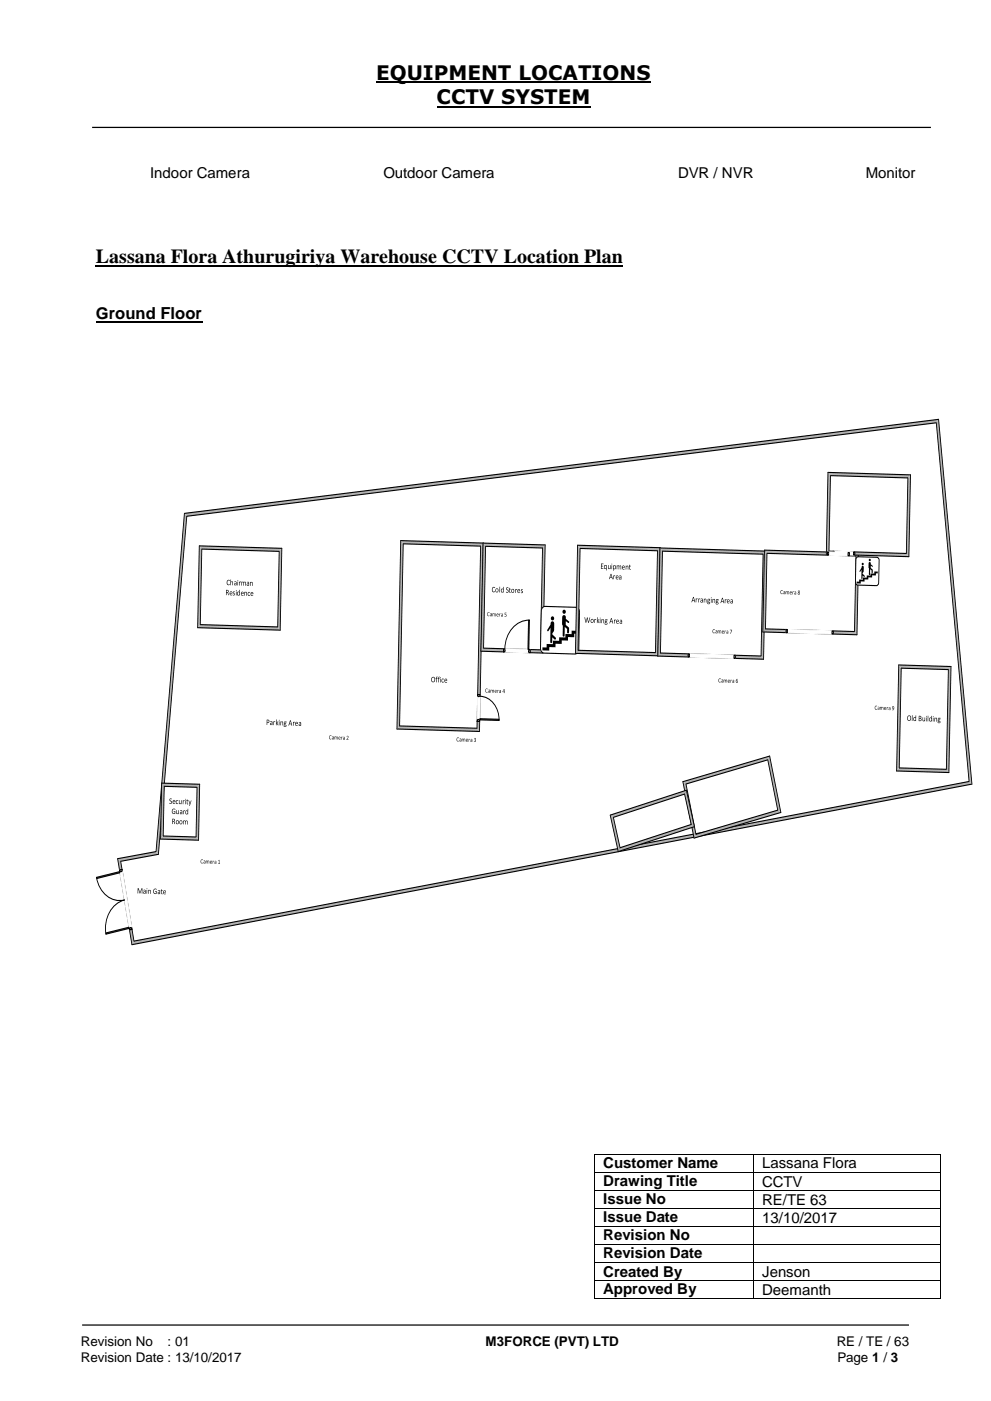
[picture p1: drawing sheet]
<svg xmlns="http://www.w3.org/2000/svg" width="210mm" height="297mm" viewBox="0 0 210 297" stroke-linecap="round" stroke-linejoin="round" font-family="sans-serif">
<path d="M79.7 17.4h58.2M92.6 22.6h32.6M20.3 56.4h111.8" fill="none" stroke="#000" stroke-width=".42"/>
<path d="M19.5 27h177.8M17.4 280.8h175.3" fill="none" stroke="#000" stroke-width=".26"/>
<path d="M20.3 68.1h22.5" fill="none" stroke="#000" stroke-width=".38"/>
<path d="M28.4 199.5l177-33.9 .6 .6-178 34z" fill-rule="evenodd" fill="#b3b3b3"/>
<path d="M205.4 165.6l-177 33.9M206 166.2l-178 34" fill="none" stroke="#000" stroke-width=".21"/>
<path d="M24.9 182l8.2-1.5 .5 .6-8 1.4z" fill-rule="evenodd" fill="#b3b3b3"/>
<path d="M33.1 180.5l-8.2 1.5M33.6 181.1l-8 1.4" fill="none" stroke="#000" stroke-width=".21"/>
<path d="M39.1 108.8l.5 .6-6 71.7-.5-.6z" fill-rule="evenodd" fill="#b3b3b3"/>
<path d="M39.1 108.8l-6 71.7M39.6 109.4l-6 71.7" fill="none" stroke="#000" stroke-width=".21"/>
<path d="M42.2 115.7l17.5 .5-.5 .7-16.4-.5z" fill-rule="evenodd" fill="#b3b3b3"/>
<path d="M42.2 115.7l17.5 .5M42.8 116.4l16.4 .5" fill="none" stroke="#000" stroke-width=".21"/>
<path d="M59.7 116.2l-.3 17.4-.5-.7 .3-16z" fill-rule="evenodd" fill="#b3b3b3"/>
<path d="M59.2 116.9l-.3 16M59.7 116.2l-.3 17.4" fill="none" stroke="#000" stroke-width=".21"/>
<path d="M42.5 132.4l16.4 .5 .5 .7-17.5-.6z" fill-rule="evenodd" fill="#b3b3b3"/>
<path d="M41.9 133l17.5 .6M42.5 132.4l16.4 .5" fill="none" stroke="#000" stroke-width=".21"/>
<path d="M42.2 115.7l.6 .7-.3 16-.6 .6z" fill-rule="evenodd" fill="#b3b3b3"/>
<path d="M42.2 115.7l-.3 17.3M42.8 116.4l-.3 16" fill="none" stroke="#000" stroke-width=".21"/>
<g fill="#000">
<path d="M47.9 125h.3a.3 .3 0 0 1 .3 .3 .3 .3 0 0 1-.2 .3l.2 .5-.4-.5-.2 .5zM48 125.1v.4h.2a.2 .2 0 0 0 .1-.2 .2 .2 0 0 0-.3-.2zM48.8 125.4a.29 .29 0 0 1 .4 0 .29 .29 0 0 1 0 .4h-.4a.26 .26 0 0 0 .1 .2 .26 .26 0 0 0 .3 0v.1a.42 .42 0 0 1-.6-.1 .42 .42 0 0 1 .2-.6zM48.9 125.5l-.1 .2h.3v-.2zM49.4 125.4h.4l-.3 .1v.2a.26 .26 0 0 1 .4 .2 .26 .26 0 0 1-.2 .3 .26 .26 0 0 1-.3-.2h.3l-.3-.3zM50 125.4h.1v.8zM50 125.1a.1 .1 0 0 1 .2 0 .1 .1 0 0 1-.2 0zM50.7 125h.1v1.2l-.1-.1a.39 .39 0 0 1-.5-.2 .39 .39 0 0 1 .3-.5l.2 .1zM50.5 125.5a.27 .27 0 0 0-.2 .4 .27 .27 0 0 0 .4 .1v-.4zM51.2 125.5a.29 .29 0 0 1 .4 0 .29 .29 0 0 1 0 .4h-.4a.26 .26 0 0 0 .1 .2 .26 .26 0 0 0 .3 0v.1a.42 .42 0 0 1-.6-.2 .42 .42 0 0 1 .2-.5zM51.3 125.5l-.1 .2 .3 .1-.1-.3zM51.8 125.4l.5 .1v.8l-.2-.8-.2 .2v.5h-.1zM52.6 125.5h.3v.1a.29 .29 0 0 0-.3 .2 .29 .29 0 0 0 .2 .4l.2-.1v.1a.35 .35 0 0 1-.5 0 .35 .35 0 0 1 0-.5zM53.2 125.5a.29 .29 0 0 1 .4 .1 .29 .29 0 0 1 .1 .3h-.5a.26 .26 0 0 0 .2 .3 .26 .26 0 0 0 .3 0v.1a.42 .42 0 0 1-.6-.2 .42 .42 0 0 1 .1-.6zM53.3 125.6l-.1 .2h.4l-.1-.2z"/>
<path d="M48.2 123l.4-.1 .1 .2a.37 .37 0 0 0-.5 .4 .37 .37 0 0 0 .5 .3v.1a.44 .44 0 0 1-.6 0 .44 .44 0 0 1 0-.6zM48.9 122.8l.1 .5 .2-.1 .2 .1v.7l-.3-.7-.1 .2-.1 .5h-.1zM49.7 123.3a.28 .28 0 0 1 .3-.1 .28 .28 0 0 1 .1 .3v.6l-.1-.1a.27 .27 0 0 1-.3 0 .27 .27 0 0 1 0-.4 .27 .27 0 0 1 .3 0 .21 .21 0 0 0-.1-.3 .21 .21 0 0 0-.2 .1zM49.8 123.7v.3l.2-.1v-.2zM50.4 123.3h.1l-.1 .8zM50.3 123a.1 .1 0 0 1 .2 0 .1 .1 0 0 1-.2 0zM50.7 123.3l.1 .1 .3-.1-.3 .3v.5zM51.2 123.3l.1 .1 .3-.1 .1 .1a.24 .24 0 0 1 .3-.1 .24 .24 0 0 1 .1 .3v.5l-.2-.7-.2 .1-.1 .6v-.6l-.2-.1-.2 .7zM52.3 123.4a.28 .28 0 0 1 .4-.1 .28 .28 0 0 1 .1 .3v.5l-.1-.1a.27 .27 0 0 1-.4 0 .27 .27 0 0 1 0-.3 .27 .27 0 0 1 .4 0 .21 .21 0 0 0-.1-.3 .21 .21 0 0 0-.3 .1zM52.4 123.8l.1 .2 .2-.1v-.1zM53 123.3l.5 .1v.8l-.2-.8-.2 .2v.5h-.1z"/>
</g>
<path d="M84.9 114.6l17.5 .5-.5 .6-16.4-.4z" fill-rule="evenodd" fill="#b3b3b3"/>
<path d="M84.9 114.6l17.5 .5M85.5 115.3l16.4 .4" fill="none" stroke="#000" stroke-width=".21"/>
<path d="M102.4 115.1l-.8 39.9-.5-.7 .8-38.6z" fill-rule="evenodd" fill="#b3b3b3"/>
<path d="M101.9 115.7l-.8 38.6M102.4 115.1l-.8 39.9" fill="none" stroke="#000" stroke-width=".21"/>
<path d="M84.7 153.9l16.4 .4 .5 .7-17.5-.5z" fill-rule="evenodd" fill="#b3b3b3"/>
<path d="M84.1 154.5l17.5 .5M84.7 153.9l16.4 .4" fill="none" stroke="#000" stroke-width=".21"/>
<path d="M84.9 114.6l.6 .7-.8 38.6-.6 .6z" fill-rule="evenodd" fill="#b3b3b3"/>
<path d="M84.9 114.6l-.8 39.9M85.5 115.3l-.8 38.6" fill="none" stroke="#000" stroke-width=".21"/>
<g fill="#000">
<path d="M56.6 152.5h.2a.36 .36 0 0 1 .3 .4 .36 .36 0 0 1-.4 .3l-.2 .4zM56.7 152.6v.5a.24 .24 0 0 0 .3-.2 .24 .24 0 0 0-.3-.3zM57.3 152.9a.28 .28 0 0 1 .3 0 .28 .28 0 0 1 .2 .2l-.1 .6-.1-.1a.27 .27 0 0 1-.3 0 .27 .27 0 0 1 0-.4 .27 .27 0 0 1 .3 0 .21 .21 0 0 0-.1-.2 .21 .21 0 0 0-.2 0zM57.4 153.3v.3l.2-.1v-.2zM58 152.9l.1 .1 .2-.1-.2 .2-.1 .6zM58.5 152.5h.1v.7l.4-.3-.3 .3 .3 .5-.4-.5v.5h-.1zM59.1 152.9h.1v.8zM59.1 152.7a.1 .1 0 0 1 .2 0 .1 .1 0 0 1-.2 0zM59.5 152.9l.5 .1v.7l-.2-.7-.2 .2v.5h-.2zM60.2 153l.5-.1-.1 .2a.28 .28 0 0 1 0 .3 .28 .28 0 0 1-.3 .1l.2 .1a.25 .25 0 0 1 .1 .3 .25 .25 0 0 1-.3 .1 .25 .25 0 0 1-.1-.3zM60.2 153.2a.2 .2 0 0 0 .4 0 .2 .2 0 0 0-.4 0zM60.3 153.7a.16 .16 0 0 0 .1 .3 .18 .18 0 0 0 .2-.3zM61.5 152.7h.1l.3 1.1-.2-.3h-.4l-.2 .3zM61.5 152.8l-.1 .6h.3zM62.1 153l.1 .1 .3-.1-.3 .3v.5zM62.7 153a.29 .29 0 0 1 .4 .1 .29 .29 0 0 1 0 .4l-.4-.1a.26 .26 0 0 0 .1 .3 .26 .26 0 0 0 .3 0v.1a.42 .42 0 0 1-.6-.2 .42 .42 0 0 1 .2-.6zM62.8 153.1l-.1 .2h.3l-.1-.2zM63.4 153.1a.28 .28 0 0 1 .3-.1 .28 .28 0 0 1 .1 .3v.6l-.1-.1a.27 .27 0 0 1-.4 0 .27 .27 0 0 1 0-.4 .27 .27 0 0 1 .4 0 .21 .21 0 0 0-.1-.3 .21 .21 0 0 0-.2 .1zM63.5 153.5v.2l.2-.1v-.1z"/>
<path d="M91.6 143.5a.51 .51 0 0 1 .6 .5 .51 .51 0 0 1-.6 .5l-.2-.5zM91.6 143.7a.4 .4 0 0 0-.1 .5 .4 .4 0 0 0 .5 .1v-.6zM92.5 143.4l.3 .1-.2 .1 .1 .3h-.1l-.1 .7-.2-.8zM93 143.4l.2 .1-.2 .1 .2 .3h-.2l-.1 .7-.1-.8zM93.3 143.8h.1v.8zM93.3 143.6a.08 .08 0 0 1 .1 0 .08 .08 0 0 1-.1 0zM93.7 143.9l.3-.1v.2a.29 .29 0 0 0-.3 .2 .29 .29 0 0 0 .2 .3h.2v.1a.35 .35 0 0 1-.5-.1 .35 .35 0 0 1 0-.5zM94.3 143.9a.29 .29 0 0 1 .4 0 .29 .29 0 0 1 0 .4h-.4a.26 .26 0 0 0 .2 .2 .26 .26 0 0 0 .2 0v.1a.42 .42 0 0 1-.5-.1 .42 .42 0 0 1 .1-.6zM94.4 144l-.1 .2h.4l-.1-.2z"/>
</g>
<path d="M102.4 115.1l13.2 .4-.6 .6-12.1-.3z" fill-rule="evenodd" fill="#b3b3b3"/>
<path d="M102.4 115.1l13.2 .4M102.9 115.8l12.1 .3" fill="none" stroke="#000" stroke-width=".21"/>
<path d="M115.6 115.5l-.5 22.9-.5-.7 .4-21.6z" fill-rule="evenodd" fill="#b3b3b3"/>
<path d="M115 116.1l-.4 21.6M115.6 115.5l-.5 22.9" fill="none" stroke="#000" stroke-width=".21"/>
<path d="M102.5 137.4l12.1 .3 .5 .7-13.2-.4z" fill-rule="evenodd" fill="#b3b3b3"/>
<path d="M101.9 138l13.2 .4M102.5 137.4l12.1 .3" fill="none" stroke="#000" stroke-width=".21"/>
<path d="M102.4 115.1l.5 .7-.4 21.6-.6 .6z" fill-rule="evenodd" fill="#b3b3b3"/>
<path d="M102.4 115.1l-.5 22.9M102.9 115.8l-.4 21.6" fill="none" stroke="#000" stroke-width=".21"/>
<path d="M104.4 124.5l.4-.1 .1 .2a.37 .37 0 0 0-.5 .4 .37 .37 0 0 0 .5 .3v.1a.44 .44 0 0 1-.6 0 .44 .44 0 0 1 0-.6zM105.1 124.8a.37 .37 0 0 1 .6 .4 .37 .37 0 0 1-.7 .2zM105.2 124.9a.26 .26 0 0 0-.1 .4 .26 .26 0 0 0 .4 0v-.4zM105.9 124.4h.1l-.1 1.2zM106.7 124.4h.1v1.2l-.1-.1a.39 .39 0 0 1-.6-.2 .39 .39 0 0 1 .3-.6l.3 .2zM106.4 124.9a.27 .27 0 0 0-.2 .4 .27 .27 0 0 0 .4 .1l.1-.4zM107.4 124.5h.3v.2a.21 .21 0 0 0-.3 .1 .21 .21 0 0 0 .3 .2 .32 .32 0 0 1 .1 .6 .32 .32 0 0 1-.5-.2 .24 .24 0 0 0 .4-.1 .24 .24 0 0 0-.3-.3zM108 124.6l.3 .2-.2 .1 .1 .7-.2-.1-.2-.6zM108.5 124.9a.37 .37 0 0 1 .5 .4 .37 .37 0 0 1-.6 .2zM108.6 125a.26 .26 0 0 0-.2 .4 .26 .26 0 0 0 .5 0l-.1-.4zM109.2 124.8l.1 .2 .3-.1-.3 .2v.6zM109.8 124.9a.29 .29 0 0 1 .4 0 .29 .29 0 0 1 0 .4h-.4a.26 .26 0 0 0 .1 .3 .26 .26 0 0 0 .3-.1v.1a.42 .42 0 0 1-.6-.1 .42 .42 0 0 1 .2-.6zM109.9 125l-.1 .2h.3l-.1-.2zM110.5 124.9h.3l-.2 .1v.2a.26 .26 0 0 1 .3 .2 .26 .26 0 0 1-.2 .3 .26 .26 0 0 1-.3-.2h.3l-.3-.3z" fill="#000"/>
<path d="M115 128.8l.6-.3 6.5 .2a.93 .93 0 0 1 .7 1l-.1 7.9a.9 .9 0 0 1-.8 1l-6.5-.2a.93 .93 0 0 1-.8-1l.1-7.9z" fill-rule="evenodd" fill="#fff"/>
<path d="M115 128.8l.6-.3 6.5 .2a.93 .93 0 0 1 .7 1l-.1 7.9a.9 .9 0 0 1-.8 1l-6.5-.2a.93 .93 0 0 1-.8-1l.1-7.9z" fill="none" stroke="#000" stroke-width=".21"/>
<path d="M116.9 131.8l-.2 .6-.7 1.2v.2h.2l.5-.7-.1 2.9a.21 .21 0 0 0 .2 .3 .21 .21 0 0 0 .2-.2l.1-1 .5 .5 .2-.3-.7-.8 .3-.9 .1-1.4-.2-.4zM119.3 130.4l-.1 .4-.1 1.4 .2 .4v2.1a.21 .21 0 0 0 .2 .2 .21 .21 0 0 0 .2-.2v-1.8l.5 .4v.7a.21 .21 0 0 0 .2 .2 .21 .21 0 0 0 .2-.2v-.9l-.7-.7v-.8l.6 .4 .1-.3-.7-.5-.1-.8zM119.2 129.7a.4 .4 0 0 0 .8 0 .4 .4 0 0 0-.8 0zM116.7 131.1a.4 .4 0 0 0 .8 0 .4 .4 0 0 0-.8 0zM115 137.2v.6l1.4 .1v-.8l1.3 .1 .1-.8 1.3 .1v-.8l1.3 .1v-.8l1.3 .1v-.8h.7v-.6h-1.2v.7h-1.3l-.1 .7h-1.3v.7h-1.3v.7h-1.3v.7z" fill-rule="evenodd" fill="#000"/>
<path d="M122.4 115.6l17.5 .5-.5 .6-16.4-.5z" fill-rule="evenodd" fill="#b3b3b3"/>
<path d="M122.4 115.6l17.5 .5M123 116.2l16.4 .5" fill="none" stroke="#000" stroke-width=".21"/>
<path d="M139.9 116.1l-.4 22.9-.6-.7 .5-21.6z" fill-rule="evenodd" fill="#b3b3b3"/>
<path d="M139.4 116.7l-.5 21.6M139.9 116.1l-.4 22.9" fill="none" stroke="#000" stroke-width=".21"/>
<path d="M122.5 137.8l16.4 .5 .6 .7-17.5-.5z" fill-rule="evenodd" fill="#b3b3b3"/>
<path d="M122 138.5l17.5 .5M122.5 137.8l16.4 .5" fill="none" stroke="#000" stroke-width=".21"/>
<path d="M122.4 115.6l.6 .6-.5 21.6-.5 .7z" fill-rule="evenodd" fill="#b3b3b3"/>
<path d="M122.4 115.6l-.4 22.9M123 116.2l-.5 21.6" fill="none" stroke="#000" stroke-width=".21"/>
<path d="M139.9 116.1l22.4 .7-.6 .7-21.3-.7z" fill-rule="evenodd" fill="#b3b3b3"/>
<path d="M139.9 116.1l22.4 .7M140.4 116.8l21.3 .7" fill="none" stroke="#000" stroke-width=".21"/>
<path d="M162.3 116.8l-.4 22.9-.6-.7 .4-21.5z" fill-rule="evenodd" fill="#b3b3b3"/>
<path d="M161.7 117.5l-.4 21.5M162.3 116.8l-.4 22.9" fill="none" stroke="#000" stroke-width=".21"/>
<path d="M140 138.4l21.3 .6 .6 .7-22.5-.6z" fill-rule="evenodd" fill="#b3b3b3"/>
<path d="M139.4 139.1l22.5 .6M140 138.4l21.3 .6" fill="none" stroke="#000" stroke-width=".21"/>
<path d="M139.9 116.1l.5 .7-.4 21.6-.6 .7z" fill-rule="evenodd" fill="#b3b3b3"/>
<path d="M139.9 116.1l-.5 23M140.4 116.8l-.4 21.6" fill="none" stroke="#000" stroke-width=".21"/>
<g fill="#000">
<path d="M123.9 130.8l.1 .1 .2 .9 .2-.9h.2l.1 .9 .4-.9-.3 1.1h-.1l-.2-.9-.2 .9h-.2zM125.3 131.2a.37 .37 0 0 1 .5 .4 .37 .37 0 0 1-.6 .2zM125.4 131.3a.26 .26 0 0 0-.1 .4 .26 .26 0 0 0 .4 0l-.1-.4zM126 131.2l.1 .1 .3-.1-.3 .3v.5zM126.6 130.8l.1 .1v.7l.3-.4-.2 .4 .2 .5-.3-.5-.1 .4h-.1zM127.2 131.2l.1 .1-.1 .8zM127.1 131a.1 .1 0 0 1 .2 0 .1 .1 0 0 1-.2 0zM127.5 131.2l.5 .1v.8l-.2-.7-.2 .1v.6h-.1zM128.3 131.3h.5l-.1 .1a.28 .28 0 0 1-.1 .3 .28 .28 0 0 1-.3 .1l.2 .1a.25 .25 0 0 1 .2 .4 .25 .25 0 0 1-.4 .1 .25 .25 0 0 1 0-.4zM128.3 131.5a.16 .16 0 0 0 .3 0 .16 .16 0 0 0-.3 0zM128.3 132.1a.16 .16 0 0 0 .2 .2 .16 .16 0 0 0 .1-.2zM129.5 131h.2l.3 1.1-.2-.3h-.4l-.2 .3zM129.6 131.2l-.2 .5h.3zM130.2 131.3l.1 .2 .2-.1-.2 .2-.1 .6zM130.7 131.4a.29 .29 0 0 1 .4 0 .29 .29 0 0 1 0 .4h-.4a.26 .26 0 0 0 .1 .2 .26 .26 0 0 0 .3 0v.1a.42 .42 0 0 1-.5-.1 .42 .42 0 0 1 .1-.6zM130.8 131.5l-.1 .2h.4l-.1-.2zM131.4 131.4a.28 .28 0 0 1 .3 0 .28 .28 0 0 1 .2 .2v.6l-.1-.1a.27 .27 0 0 1-.4 0 .27 .27 0 0 1 0-.4 .27 .27 0 0 1 .4 0 .21 .21 0 0 0-.2-.2 .21 .21 0 0 0-.2 0zM131.5 131.8v.3l.2-.1 .1-.2z"/>
<path d="M127.4 119.4l.5 .1-.4 .1v.3l.3 .1h-.3v.4h.4v.2l-.5-.1zM128.1 119.8h.5v1.1l-.1-.4a.31 .31 0 0 1-.5 0 .31 .31 0 0 1 0-.4zM128.2 119.9a.27 .27 0 0 0-.1 .4 .27 .27 0 0 0 .4 .1v-.4zM128.9 119.8l.2 .7 .2-.1v-.6h.1v.8l-.5-.1zM129.6 119.8h.2l-.1 .8zM129.6 119.6a.1 .1 0 0 1 .2 0 .1 .1 0 0 1-.2 0zM130 119.8l.1 .1a.31 .31 0 0 1 .4 0 .31 .31 0 0 1 .1 .4l-.2 .3-.3-.1-.1 .4zM130.1 120v.4a.25 .25 0 0 0 .4-.1 .25 .25 0 0 0-.2-.4zM130.7 119.8l.1 .2 .3-.2 .1 .2a.24 .24 0 0 1 .4-.1 .24 .24 0 0 1 .1 .3v.5l-.3-.7-.1 .1-.1 .6-.1-.7h-.1l-.3 .7zM132 119.9a.29 .29 0 0 1 .3 .1 .29 .29 0 0 1 .1 .3h-.4a.26 .26 0 0 0 .1 .3 .26 .26 0 0 0 .3-.1v.2a.42 .42 0 0 1-.6-.2 .42 .42 0 0 1 .2-.6zM132 120v.2h.3l-.1-.2zM132.6 119.9l.5 .1 .1 .7-.3-.7-.1 .1-.1 .6h-.1zM133.4 119.7l.3 .2-.2 .1 .2 .8-.3-.2-.1-.6z"/>
<path d="M129.4 121.6l.2 .1 .3 1.1-.2-.3h-.4l-.2 .2zM129.5 121.8l-.2 .5h.4zM130 122l.1 .1 .3-.1-.3 .2v.6zM130.6 122a.29 .29 0 0 1 .4 0 .29 .29 0 0 1 .1 .4h-.5a.26 .26 0 0 0 .2 .3 .26 .26 0 0 0 .3-.1v.2a.42 .42 0 0 1-.6-.2 .42 .42 0 0 1 .1-.6zM130.7 122.1l-.1 .2h.4l-.1-.2zM131.2 122a.28 .28 0 0 1 .4 0 .28 .28 0 0 1 .1 .3v.5l-.1-.1a.27 .27 0 0 1-.4 0 .27 .27 0 0 1 0-.4 .27 .27 0 0 1 .4 0 .21 .21 0 0 0-.1-.2 .21 .21 0 0 0-.3 .1zM131.4 122.5v.2l.2-.1v-.2z"/>
<path d="M146.9 126.5h.2l.2 1.2-.1-.3-.4-.1-.2 .3zM147 126.7l-.2 .5h.3zM147.5 126.8l.1 .2 .3-.1-.3 .2-.1 .6zM148 126.9l.1 .1 .3-.1-.3 .2v.6zM148.5 126.9a.28 .28 0 0 1 .3 0 .28 .28 0 0 1 .2 .3v.5l-.1-.1a.27 .27 0 0 1-.4 0 .27 .27 0 0 1 0-.4 .27 .27 0 0 1 .4 0 .21 .21 0 0 0-.1-.2 .21 .21 0 0 0-.3 0zM148.6 127.4v.2l.3-.1v-.2zM149.2 126.9l.5 .1v.7l-.2-.7-.2 .1v.6h-.1zM150.1 127l.4-.1-.1 .1a.28 .28 0 0 1 0 .4 .28 .28 0 0 1-.3 0l.2 .2a.25 .25 0 0 1 .1 .3 .25 .25 0 0 1-.3 .1 .25 .25 0 0 1-.1-.4zM150 127.2a.2 .2 0 0 0 .4 0 .2 .2 0 0 0-.4 0zM150.1 127.7a.16 .16 0 0 0 .1 .2 .16 .16 0 0 0 .2-.2zM150.7 126.9l.1 .1v.8zM150.7 126.7a.08 .08 0 0 1 .1 0 .08 .08 0 0 1-.1 0zM151 126.9l.5 .1 .1 .8-.3-.7-.1 .1-.1 .6h-.1zM151.8 127h.5l-.1 .1a.28 .28 0 0 1 0 .3 .28 .28 0 0 1-.4 .1l.3 .1a.25 .25 0 0 1 .1 .4 .25 .25 0 0 1-.4 .1 .25 .25 0 0 1 0-.4zM151.8 127.2a.16 .16 0 0 0 .3 0 .16 .16 0 0 0-.3 0zM151.9 127.7v.1a.16 .16 0 0 0 .1 .2 .16 .16 0 0 0 .2-.2zM153.1 126.7h.1l.3 1.1-.2-.3h-.4l-.2 .3zM153.1 126.9l-.1 .5h.3zM153.6 127l.1 .2 .3-.1-.3 .2v.5zM154.2 127.1a.29 .29 0 0 1 .4 0 .29 .29 0 0 1 0 .4h-.4a.26 .26 0 0 0 .1 .2 .26 .26 0 0 0 .3 0v.1a.42 .42 0 0 1-.6-.1 .42 .42 0 0 1 .2-.6zM154.3 127.2l-.1 .2h.3l-.1-.2zM154.9 127.1a.28 .28 0 0 1 .3 0 .28 .28 0 0 1 .1 .2v.6l-.1-.1a.27 .27 0 0 1-.3 0 .27 .27 0 0 1 0-.4 .27 .27 0 0 1 .3 0 .21 .21 0 0 0-.1-.2 .21 .21 0 0 0-.2 0zM155 127.5v.3l.2-.1v-.2z"/>
</g>
<path d="M162 116.6l20 .6-.6 .6-18.8-.5z" fill-rule="evenodd" fill="#b3b3b3"/>
<path d="M162 116.6l20 .6M162.6 117.3l18.8 .5" fill="none" stroke="#000" stroke-width=".21"/>
<path d="M182 117.2l-.3 17.3-.6-.7 .3-16z" fill-rule="evenodd" fill="#b3b3b3"/>
<path d="M181.4 117.8l-.3 16M182 117.2l-.3 17.3" fill="none" stroke="#000" stroke-width=".21"/>
<path d="M162.3 133.3l18.8 .5 .6 .7-20-.6z" fill-rule="evenodd" fill="#b3b3b3"/>
<path d="M161.7 133.9l20 .6M162.3 133.3l18.8 .5" fill="none" stroke="#000" stroke-width=".21"/>
<path d="M162 116.6l.6 .7-.3 16-.6 .6z" fill-rule="evenodd" fill="#b3b3b3"/>
<path d="M162 116.6l-.3 17.3M162.6 117.3l-.3 16" fill="none" stroke="#000" stroke-width=".21"/>
<path d="M181.7 118.1h4.2l.4 .3v5.1l-.3 .5h-4.2l-.4-.3v-5.1z" fill-rule="evenodd" fill="#fff"/>
<path d="M181.7 118.1h4.2l.4 .3v5.1l-.3 .5h-4.2l-.4-.3v-5.1z" fill="none" stroke="#000" stroke-width=".21"/>
<path d="M182.7 120l-.5 1.1 .1 .1 .3-.5v1.9l.1 .1 .1-.7 .4 .3 .1-.2-.5-.5 .3-.5v-.9l-.1-.2zM184.2 119.2l-.1 1 .2 1.7 .1-.1v-1.2l.3 .3 .1 .5h.2v-.6l-.4-.4v-.5l.3 .2 .1-.1-.4-.4-.1-.4zM184.1 118.7a.25 .25 0 0 0 .5 0 .25 .25 0 0 0-.5 0zM182.6 119.6a.25 .25 0 0 0 .5 0 .25 .25 0 0 0-.5 0zM181.6 123.3v.4h.8l.1-.5h.7l.1-.4h.7l.1-.4h.8v-.5l.8 .1v-.5h.4v-.4h-.8v.5l-.8-.1v.5h-.8v.4h-.8v.4h-.8v.5z" fill-rule="evenodd" fill="#000"/>
<path d="M175.5 100.1l17.5 .5-.6 .7-16.4-.5z" fill-rule="evenodd" fill="#b3b3b3"/>
<path d="M175.5 100.1l17.5 .5M176 100.8l16.4 .5" fill="none" stroke="#000" stroke-width=".21"/>
<path d="M193 100.6l-.3 17.4-.6-.7 .3-16z" fill-rule="evenodd" fill="#b3b3b3"/>
<path d="M192.4 101.3l-.3 16M193 100.6l-.3 17.4" fill="none" stroke="#000" stroke-width=".21"/>
<path d="M175.7 116.8l16.4 .5 .6 .7-17.5-.5z" fill-rule="evenodd" fill="#b3b3b3"/>
<path d="M175.2 117.5l17.5 .5M175.7 116.8l16.4 .5" fill="none" stroke="#000" stroke-width=".21"/>
<path d="M175.5 100.1l.5 .7-.3 16-.5 .7z" fill-rule="evenodd" fill="#b3b3b3"/>
<path d="M175.5 100.1l-.3 17.4M176 100.8l-.3 16" fill="none" stroke="#000" stroke-width=".21"/>
<path d="M190.5 140.9l11.1 .4-.6 .6-10-.3z" fill-rule="evenodd" fill="#b3b3b3"/>
<path d="M190.5 140.9l11.1 .4M191 141.6l10 .3" fill="none" stroke="#000" stroke-width=".21"/>
<path d="M201.6 141.3l-.5 22.4-.5-.7 .4-21.1z" fill-rule="evenodd" fill="#b3b3b3"/>
<path d="M201 141.9l-.4 21.1M201.6 141.3l-.5 22.4" fill="none" stroke="#000" stroke-width=".21"/>
<path d="M190.6 162.8l10 .2 .5 .7-11.1-.3z" fill-rule="evenodd" fill="#b3b3b3"/>
<path d="M190 163.4l11.1 .3M190.6 162.8l10 .2" fill="none" stroke="#000" stroke-width=".21"/>
<path d="M190.5 140.9l.5 .7-.4 21.2-.6 .6z" fill-rule="evenodd" fill="#b3b3b3"/>
<path d="M190.5 140.9l-.5 22.5M191 141.6l-.4 21.2" fill="none" stroke="#000" stroke-width=".21"/>
<path d="M192.5 151.7a.51 .51 0 0 1 .6 .5 .51 .51 0 0 1-.7 .5l-.1-.5zM192.5 151.8a.4 .4 0 0 0-.1 .6 .4 .4 0 0 0 .5 .1v-.6zM193.3 151.6h.1v1.2zM194.1 151.6h.1v1.2l-.1-.1a.39 .39 0 0 1-.6-.2 .39 .39 0 0 1 .3-.5l.3 .1zM193.8 152.1a.27 .27 0 0 0-.2 .4 .27 .27 0 0 0 .4 .1l.1-.4zM194.8 151.7h.2a.29 .29 0 0 1 .3 .2 .29 .29 0 0 1-.1 .3 .31 .31 0 0 1 .1 .4 .31 .31 0 0 1-.3 .2h-.3zM194.9 151.8v.4h.1a.18 .18 0 0 0 .2-.2 .18 .18 0 0 0-.2-.2zM194.9 152.3v.4h.1a.2 .2 0 0 0 .2-.2 .2 .2 0 0 0-.2-.2zM195.6 152l.2 .8 .2-.2v-.5h.1v.8l-.1-.2-.2 .2-.2-.1zM196.3 152.1h.1v.8zM196.3 151.8a.08 .08 0 0 1 .1 0 .08 .08 0 0 1-.1 0zM196.7 151.7h.1l-.1 1.2zM197.4 151.7h.1v1.2l-.1-.1a.39 .39 0 0 1-.5-.2 .39 .39 0 0 1 .3-.5l.2 .1zM197.1 152.2a.27 .27 0 0 0-.1 .4 .27 .27 0 0 0 .4 .1v-.4zM197.7 152.1h.2l-.1 .8zM197.7 151.9a.1 .1 0 0 1 .2 0 .1 .1 0 0 1-.2 0zM198.1 152.1l.5 .1v.7l-.2-.7-.2 .2v.5h-.1zM198.9 152.2l.5-.1-.1 .2a.28 .28 0 0 1-.1 .3 .28 .28 0 0 1-.3 .1l.2 .1a.25 .25 0 0 1 .1 .4 .25 .25 0 0 1-.3 0 .25 .25 0 0 1-.1-.3zM198.9 152.4a.16 .16 0 0 0 .3 0 .16 .16 0 0 0-.3 0zM198.9 152.9a.16 .16 0 0 0 .1 .3 .18 .18 0 0 0 .2-.3z" fill="#000"/>
<path d="M144.7 165.7l18.4-5.5-.4 .8-17.3 5.2z" fill-rule="evenodd" fill="#b3b3b3"/>
<path d="M162.7 161l-17.3 5.2M163.1 160.2l-18.4 5.5" fill="none" stroke="#000" stroke-width=".21"/>
<path d="M163.1 160.2l2.4 12-.6-.5-2.2-10.7z" fill-rule="evenodd" fill="#b3b3b3"/>
<path d="M162.7 161l2.2 10.7M163.1 160.2l2.4 12" fill="none" stroke="#000" stroke-width=".21"/>
<path d="M147.5 176.8l17.4-5.1 .6 .5-18.4 5.4z" fill-rule="evenodd" fill="#b3b3b3"/>
<path d="M164.9 171.7l-17.4 5.1M165.5 172.2l-18.4 5.4" fill="none" stroke="#000" stroke-width=".21"/>
<path d="M144.7 165.7l.7 .5 2.1 10.6-.4 .8z" fill-rule="evenodd" fill="#b3b3b3"/>
<path d="M144.7 165.7l2.4 11.9M145.4 166.2l2.1 10.6" fill="none" stroke="#000" stroke-width=".21"/>
<path d="M129.3 172.8l16.2-5.3-.4 .8-15.1 4.9z" fill-rule="evenodd" fill="#b3b3b3"/>
<path d="M145.1 168.3l-15.1 4.9M145.5 167.5l-16.2 5.3" fill="none" stroke="#000" stroke-width=".21"/>
<path d="M145.5 167.5l1.7 7.7-.7-.5-1.4-6.4z" fill-rule="evenodd" fill="#b3b3b3"/>
<path d="M145.1 168.3l1.4 6.4M145.5 167.5l1.7 7.7" fill="none" stroke="#000" stroke-width=".21"/>
<path d="M131.4 179.7l15.1-5 .7 .5-16.2 5.3z" fill-rule="evenodd" fill="#b3b3b3"/>
<path d="M146.5 174.7l-15.1 5M147.2 175.2l-16.2 5.3" fill="none" stroke="#000" stroke-width=".21"/>
<path d="M129.3 172.8l.7 .4 1.4 6.5-.4 .8z" fill-rule="evenodd" fill="#b3b3b3"/>
<path d="M129.3 172.8l1.7 7.7M130 173.2l1.4 6.5" fill="none" stroke="#000" stroke-width=".21"/>
<path d="M29.2 188.2l.2 .1 .3 .9 .3-.9h.2v1.1h-.2l.1-1-.4 1-.4-1v.9l-.1 .1zM30.4 188.6a.28 .28 0 0 1 .3 0 .28 .28 0 0 1 .2 .3v.5l-.1-.1a.27 .27 0 0 1-.4 0 .27 .27 0 0 1 0-.4 .27 .27 0 0 1 .4 0 .21 .21 0 0 0-.1-.2 .21 .21 0 0 0-.3 0zM30.5 189.1v.2l.3-.1v-.2zM31.1 188.6h.1l-.1 .8zM31.1 188.4a.08 .08 0 0 1 .1 0 .08 .08 0 0 1-.1 0zM31.4 188.6l.5 .1v.7l-.2-.7-.2 .2v.5h-.1zM32.6 188.5a.34 .34 0 0 1 .3-.2 .34 .34 0 0 1 .3 .2v.1a.42 .42 0 0 0-.6 0 .42 .42 0 0 0 .1 .6l.4 .1v-.3l-.2-.1h.3v.5a.49 .49 0 0 1-.7-.1 .49 .49 0 0 1 0-.6zM33.5 188.7a.28 .28 0 0 1 .3 0 .28 .28 0 0 1 .2 .3l-.1 .5-.1-.1a.27 .27 0 0 1-.3 0 .27 .27 0 0 1 0-.4 .27 .27 0 0 1 .3 0 .21 .21 0 0 0-.1-.2 .21 .21 0 0 0-.2 0zM33.6 189.2v.2l.2-.1v-.2zM34.2 188.5l.3 .2-.2 .1 .1 .7-.2-.1-.1-.7zM34.7 188.7a.29 .29 0 0 1 .4 .1 .29 .29 0 0 1 0 .4l-.4-.1a.26 .26 0 0 0 .1 .3 .26 .26 0 0 0 .3 0v.1a.42 .42 0 0 1-.6-.2 .42 .42 0 0 1 .2-.6zM34.8 188.8l-.1 .2h.4l-.1-.2z" fill="#000"/>
<path d="M39.1 108.8l159.8-19.9-.4 .7-158.9 19.8z" fill-rule="evenodd" fill="#b3b3b3"/>
<path d="M198.5 89.6l-158.9 19.8M198.9 88.9l-159.8 19.9" fill="none" stroke="#000" stroke-width=".21"/>
<path d="M198.9 88.9l7.1 77.3-.6-.6-6.9-76z" fill-rule="evenodd" fill="#b3b3b3"/>
<path d="M198.5 89.6l6.9 76M198.9 88.9l7.1 77.3" fill="none" stroke="#000" stroke-width=".21"/>
<g fill="#000">
<path d="M46.3 182.4l.2-.1v.7l.1 .1h-.4l.2-.1v-.6z"/>
<path d="M42.7 182.2h.2l.1 .1a.28 .28 0 0 0-.4 .3 .28 .28 0 0 0 .4 .2v.1a.35 .35 0 0 1-.5 0 .35 .35 0 0 1 0-.5zM43.2 182.4l.3 .1-.1 .4a.2 .2 0 0 1-.2 0 .2 .2 0 0 1 0-.2 .2 .2 0 0 1 .2-.1zM43.3 182.7v.2l.1-.1v-.1zM43.7 182.4l.3 .1a.18 .18 0 0 1 .3-.1 .18 .18 0 0 1 .1 .2l-.1 .4-.1-.5-.2 .5-.2-.5-.1 .5zM44.6 182.5a.22 .22 0 0 1 .3 0 .22 .22 0 0 1 0 .3h-.3v.1l.3 .1a.32 .32 0 0 1-.4-.1 .32 .32 0 0 1 .1-.4zM44.6 182.5v.2h.3zM45.1 182.4l.3 .1-.2 .2-.1 .4zM45.5 182.5h.3v.5a.2 .2 0 0 1-.3 0 .2 .2 0 0 1 0-.3 .2 .2 0 0 1 .3 0zM45.6 182.8v.2l.2-.1v-.1z"/>
</g>
<path d="M34.3 166l8 .2-.5 .7-7-.2z" fill-rule="evenodd" fill="#b3b3b3"/>
<path d="M34.3 166l8 .2M34.8 166.7l7 .2" fill="none" stroke="#000" stroke-width=".21"/>
<path d="M42.3 166.2l-.2 11.9-.5-.7 .2-10.5z" fill-rule="evenodd" fill="#b3b3b3"/>
<path d="M41.8 166.9l-.2 10.5M42.3 166.2l-.2 11.9" fill="none" stroke="#000" stroke-width=".21"/>
<path d="M34.6 177.2l7 .2 .5 .7-8.1-.3z" fill-rule="evenodd" fill="#b3b3b3"/>
<path d="M34 177.8l8.1 .3M34.6 177.2l7 .2" fill="none" stroke="#000" stroke-width=".21"/>
<path d="M34.3 166l.5 .7-.2 10.5-.6 .6z" fill-rule="evenodd" fill="#b3b3b3"/>
<path d="M34.3 166l-.3 11.8M34.8 166.7l-.2 10.5" fill="none" stroke="#000" stroke-width=".21"/>
<g fill="#000">
<path d="M107 129.9h.3l-.2 .1v.2a.26 .26 0 0 1 .3 .3 .26 .26 0 0 1-.5 .1h.1a.19 .19 0 0 0 .3-.2 .19 .19 0 0 0-.3-.1zM154.7 133.5h.5l-.3 .8 .2-.7zM73.5 156a.3 .3 0 0 1 .4 .2 .3 .3 0 0 1-.2 .4l-.1 .1 .3 .1h-.4l.3-.6zM100.5 156.5v-.1a.22 .22 0 0 1 .3 .1 .22 .22 0 0 1-.1 .3 .24 .24 0 0 1 .2 .4 .24 .24 0 0 1-.4-.1 .17 .17 0 0 0 .3-.1 .17 .17 0 0 0-.3-.1l.3-.3z"/>
<path d="M103.4 129.8h.3l.1 .1a.28 .28 0 0 0-.4 .3 .28 .28 0 0 0 .4 .2l-.1 .1a.35 .35 0 0 1-.4 0 .35 .35 0 0 1 0-.5zM103.9 130l.4 .1-.1 .4a.2 .2 0 0 1-.3 0 .2 .2 0 0 1 0-.2 .2 .2 0 0 1 .3-.1zM104 130.4v.1h.2v-.2zM104.4 130l.4 .1a.18 .18 0 0 1 .2-.1 .18 .18 0 0 1 .1 .3v.3l-.2-.5-.2 .5-.1-.5-.2 .5zM105.3 130.1a.22 .22 0 0 1 .3 0 .22 .22 0 0 1 0 .3h-.3l.1 .1 .2 .1a.32 .32 0 0 1-.4-.1 .32 .32 0 0 1 .1-.4zM105.4 130.1l-.1 .2h.3zM105.8 130l.3 .1-.2 .2v.4zM106.2 130.1h.4l-.1 .5a.2 .2 0 0 1-.3 0 .2 .2 0 0 1 0-.3 .2 .2 0 0 1 .3 0zM106.3 130.4v.2l.2-.1v-.1z"/>
<path d="M151.2 133.4h.2l.1 .1a.28 .28 0 0 0-.4 .3 .28 .28 0 0 0 .4 .3 .35 .35 0 0 1-.5 0 .35 .35 0 0 1 .1-.5zM151.7 133.6l.3 .1v.5a.2 .2 0 0 1-.3 0 .2 .2 0 0 1 0-.3 .2 .2 0 0 1 .3 0zM151.8 134v.1h.1l.1-.2zM152.2 133.6l.3 .1a.18 .18 0 0 1 .3-.1 .18 .18 0 0 1 .1 .3v.4l-.2-.6-.2 .5-.2-.5-.1 .5zM153.1 133.7a.22 .22 0 0 1 .3 0 .22 .22 0 0 1 0 .3h-.3l.3 .2a.32 .32 0 0 1-.4-.1 .32 .32 0 0 1 .1-.4zM153.2 133.7l-.1 .2h.3zM153.6 133.7h.3l-.2 .2-.1 .4zM154 133.7l.3 .1v.4a.2 .2 0 0 1-.3 0 .2 .2 0 0 1 0-.3 .2 .2 0 0 1 .3 0zM154.1 134.1v.1l.2-.1v-.1z"/>
<path d="M165.6 125.1h.2l.1 .1a.28 .28 0 0 0-.4 .3 .28 .28 0 0 0 .4 .3 .35 .35 0 0 1-.5 0 .35 .35 0 0 1 .1-.5zM166.1 125.4h.3v.5a.2 .2 0 0 1-.3 0 .2 .2 0 0 1 0-.3 .2 .2 0 0 1 .2 0zM166.2 125.7v.1h.1v-.2zM166.6 125.3l.3 .1a.18 .18 0 0 1 .3-.1 .18 .18 0 0 1 .1 .3l-.1 .4-.1-.6-.2 .5-.2-.5-.1 .5zM167.5 125.4a.22 .22 0 0 1 .3 0 .22 .22 0 0 1 0 .3h-.3v.2h.3a.32 .32 0 0 1-.4-.1 .32 .32 0 0 1 .1-.4zM167.6 125.4l-.1 .2h.3zM168 125.4h.3l-.2 .2-.1 .4zM168.4 125.4l.3 .1v.4a.2 .2 0 0 1-.3 0 .2 .2 0 0 1 0-.3 .2 .2 0 0 1 .3 0zM168.5 125.7v.2l.2-.1v-.1z"/>
<path d="M169.2 125.2a.22 .22 0 0 1 .3 .1 .22 .22 0 0 1-.1 .3 .23 .23 0 0 1 .1 .3 .23 .23 0 0 1-.3 0 .23 .23 0 0 1 .1-.3zM169.2 125.4a.15 .15 0 0 0 .3 0 .15 .15 0 0 0-.3 0zM169.2 125.8a.15 .15 0 0 0 .3 0 .15 .15 0 0 0-.3 0z"/>
<path d="M69.9 155.9h.3l.1 .1a.28 .28 0 0 0-.4 .3 .28 .28 0 0 0 .4 .2l-.1 .1a.35 .35 0 0 1-.4 0 .35 .35 0 0 1 0-.5zM70.4 156.1l.3 .1v.4a.2 .2 0 0 1-.3 0 .2 .2 0 0 1 0-.2 .2 .2 0 0 1 .3 0zM70.5 156.5v.1h.2v-.2zM70.9 156.1l.4 .1a.18 .18 0 0 1 .2-.1 .18 .18 0 0 1 .1 .3v.3l-.2-.5-.2 .5-.1-.5-.2 .5zM71.8 156.2a.22 .22 0 0 1 .3 0 .22 .22 0 0 1 0 .3h-.3l.3 .2a.32 .32 0 0 1-.4-.1 .32 .32 0 0 1 .1-.4zM71.9 156.2l-.1 .2h.3zM72.3 156.1l.3 .1-.2 .2v.4zM72.7 156.2h.4l-.1 .5a.2 .2 0 0 1-.3 0 .2 .2 0 0 1 0-.3 .2 .2 0 0 1 .3 0zM72.8 156.5v.2l.2-.1v-.1z"/>
<path d="M96.9 156.4l.3-.1 .1 .2a.28 .28 0 0 0-.4 .2 .28 .28 0 0 0 .4 .3v.1a.35 .35 0 0 1-.5-.1 .35 .35 0 0 1 0-.5zM97.4 156.6h.4l-.1 .5a.2 .2 0 0 1-.3 0 .2 .2 0 0 1 0-.3 .2 .2 0 0 1 .3 0zM97.5 156.9v.2l.2-.1v-.1zM97.9 156.6l.4 .1a.18 .18 0 0 1 .2-.1 .18 .18 0 0 1 .1 .2v.4l-.2-.6-.2 .6-.1-.6-.2 .6zM98.9 156.6a.22 .22 0 0 1 .2 0 .22 .22 0 0 1 .1 .3h-.4l.1 .2 .3 .1a.32 .32 0 0 1-.5-.2 .32 .32 0 0 1 .2-.4zM98.9 156.7l-.1 .1h.3zM99.3 156.6h.3l-.2 .2v.4zM99.8 156.7h.3l-.1 .5a.2 .2 0 0 1-.3 0 .2 .2 0 0 1 0-.3 .2 .2 0 0 1 .3 0zM99.8 157l.1 .1h.1v-.2z"/>
<path d="M103 146l.3-.1 .1 .2a.28 .28 0 0 0-.4 .3 .28 .28 0 0 0 .4 .2v.1a.35 .35 0 0 1-.5 0 .35 .35 0 0 1 0-.5zM103.5 146.2l.4 .1-.1 .4a.2 .2 0 0 1-.3 0 .2 .2 0 0 1 0-.3 .2 .2 0 0 1 .3 0zM103.6 146.6v.1l.2-.1v-.1zM104 146.2l.4 .1a.18 .18 0 0 1 .2-.1 .18 .18 0 0 1 .1 .2v.4l-.2-.5-.2 .5-.1-.5-.2 .5zM104.9 146.3a.22 .22 0 0 1 .3 0 .22 .22 0 0 1 .1 .3l-.4-.1 .1 .2 .3 .1a.32 .32 0 0 1-.5-.1 .32 .32 0 0 1 .1-.4zM105 146.3l-.1 .2h.3zM105.4 146.2l.3 .1-.2 .1v.5zM105.8 146.3h.4l-.1 .5a.2 .2 0 0 1-.3 0 .2 .2 0 0 1 0-.3 .2 .2 0 0 1 .3 0v-.2zM105.9 146.6v.2l.2-.1v-.1z"/>
<path d="M106.8 146.1h.1l.1 .5-.1 .3-.1-.2h-.3zM106.8 146.1l-.2 .5h.2z"/>
<path d="M152.4 143.8h.3l.1 .2a.28 .28 0 0 0-.4 .2 .28 .28 0 0 0 .4 .3v.1a.35 .35 0 0 1-.5-.1 .35 .35 0 0 1 0-.5zM152.9 144.1h.4l-.1 .5a.2 .2 0 0 1-.3 0 .2 .2 0 0 1 0-.3 .2 .2 0 0 1 .3 0zM153 144.4v.2l.2-.1v-.1zM153.4 144l.4 .2a.18 .18 0 0 1 .2-.1 .18 .18 0 0 1 .1 .2v.4l-.2-.6-.2 .6-.1-.6-.2 .6zM154.4 144.1a.22 .22 0 0 1 .2 0 .22 .22 0 0 1 .1 .3h-.3l.3 .3a.32 .32 0 0 1-.5-.2 .32 .32 0 0 1 .2-.4zM154.4 144.2v.1h.2zM154.9 144.1h.2l-.2 .2v.4zM155.3 144.1l.3 .1-.1 .4a.2 .2 0 0 1-.2 0 .2 .2 0 0 1-.1-.2 .2 .2 0 0 1 .3 0zM155.3 144.5l.1 .1h.1v-.2z"/>
<path d="M156.1 144h.3h-.3v.3a.25 .25 0 0 1 .3 .2 .25 .25 0 0 1-.3 .2 .25 .25 0 0 1-.1-.4zM156 144.5a.16 .16 0 0 0 .3 0 .16 .16 0 0 0-.3 0z"/>
<path d="M185.5 149.6h.3l.1 .1a.28 .28 0 0 0-.4 .3 .28 .28 0 0 0 .4 .3 .35 .35 0 0 1-.5 0 .35 .35 0 0 1 0-.5zM186.1 149.8l.3 .1-.1 .5a.2 .2 0 0 1-.2 0 .2 .2 0 0 1 0-.3 .2 .2 0 0 1 .2 0zM186.1 150.2l.1 .1h.1v-.2zM186.5 149.8l.4 .1a.18 .18 0 0 1 .3-.1 .18 .18 0 0 1 0 .3v.4l-.1-.6-.2 .5-.2-.5-.2 .5zM187.5 149.9a.22 .22 0 0 1 .3 0 .22 .22 0 0 1 0 .3h-.3v.2h.3a.32 .32 0 0 1-.4-.1 .32 .32 0 0 1 .1-.4zM187.5 149.9v.2h.2zM188 149.9h.3l-.2 .2-.1 .4zM188.4 149.9l.3 .1v.4a.2 .2 0 0 1-.3 0 .2 .2 0 0 1 0-.3 .2 .2 0 0 1 .3 0zM188.5 150.2v.2l.2-.1v-.1z"/>
<path d="M189.2 149.7a.38 .38 0 0 1 .4 .4 .38 .38 0 0 1-.5 .3h.1a.18 .18 0 0 0 .2-.2 .18 .18 0 0 0-.2-.1zM189.2 149.9a.17 .17 0 0 0 .3 0 .17 .17 0 0 0-.3 0z"/>
<path d="M36 169.3l.3-.1 .1 .2a.21 .21 0 0 0-.4 .1 .21 .21 0 0 0 .3 .3 .32 .32 0 0 1 .1 .5 .32 .32 0 0 1-.5-.2v.1a.24 .24 0 0 0 .4-.1 .24 .24 0 0 0-.3-.3zM36.7 169.6a.29 .29 0 0 1 .4 0 .29 .29 0 0 1 0 .4h-.4a.26 .26 0 0 0 .1 .3 .26 .26 0 0 0 .3-.1v.1a.42 .42 0 0 1-.6-.1 .42 .42 0 0 1 .2-.6zM36.8 169.7l-.1 .2h.4l-.1-.2zM37.4 169.7l.2-.1 .1 .1a.29 .29 0 0 0-.3 .3 .29 .29 0 0 0 .2 .3l.1-.1 .1 .1a.35 .35 0 0 1-.5 0 .35 .35 0 0 1 0-.5zM37.9 169.6l.3 .7 .2-.1v-.6h.1v.8l-.5-.1zM38.8 169.6l.1 .2 .2-.1-.2 .2-.1 .5zM39.2 169.6l.2 .1-.1 .8zM39.2 169.4a.1 .1 0 0 1 .2 0 .1 .1 0 0 1-.2 0zM39.6 169.4l.3 .3-.2 .1 .1 .7-.2-.2-.1-.6zM40 169.7l.3 .6 .3-.6-.4 1.1z"/>
<path d="M36.5 173.5h.3a.3 .3 0 0 1 .3 .3 .3 .3 0 0 1-.2 .3l.2 .6-.5-.6-.1 .5zM36.6 173.6v.4h.2a.2 .2 0 0 0 .1-.2 .2 .2 0 0 0-.3-.2zM37.4 173.9a.37 .37 0 0 1 .5 .4 .37 .37 0 0 1-.6 .2zM37.5 174a.26 .26 0 0 0-.1 .4 .26 .26 0 0 0 .4 0l-.1-.4zM38.2 173.9a.37 .37 0 0 1 .5 .4 .37 .37 0 0 1-.6 .2zM38.2 174a.26 .26 0 0 0-.1 .4 .26 .26 0 0 0 .4 0v-.4zM38.8 173.9l.1 .1 .3-.1 .1 .1a.24 .24 0 0 1 .4-.1 .24 .24 0 0 1 .1 .3v.5l-.3-.7-.1 .2-.2 .5v-.6l-.1-.1-.3 .7z"/>
<path d="M36.6 171.5a.34 .34 0 0 1 .3-.2 .34 .34 0 0 1 .3 .3 .42 .42 0 0 0-.7 .1 .42 .42 0 0 0 .1 .6l.4 .1v-.4l-.2-.1h.3l.1 .5a.49 .49 0 0 1-.7 0 .49 .49 0 0 1 0-.7zM37.4 171.7l.2 .7 .2-.1v-.6h.1v.8l-.1-.1-.2 .2-.2-.1zM38.2 171.8a.28 .28 0 0 1 .3-.1 .28 .28 0 0 1 .2 .3l-.1 .6-.1-.1a.27 .27 0 0 1-.3 0 .27 .27 0 0 1 0-.4 .27 .27 0 0 1 .3 0 .21 .21 0 0 0-.1-.3 .21 .21 0 0 0-.2 .1zM38.3 172.2v.3l.2-.1v-.2zM38.9 171.8l.1 .1 .2-.1-.2 .2-.1 .6zM39.8 171.4h.1v1.2l-.1-.1a.39 .39 0 0 1-.6-.2 .39 .39 0 0 1 .3-.5l.3 .1zM39.5 171.9a.27 .27 0 0 0-.2 .4 .27 .27 0 0 0 .4 .1l.1-.4z"/>
</g>
<path d="M145.9 138.6l9.9 .3v.7l-9.9-.3z" fill-rule="evenodd" fill="#fff"/>
<path d="M145.9 138.6l9.9 .3v.7l-9.9-.3z" fill="none" stroke="#fff" stroke-width=".21"/>
<path d="M145.9 138.6v.6l.2 .1v-.7zM155.6 138.9h.2v.6h-.2z" fill-rule="evenodd" fill="#fff"/>
<path d="M145.9 138.6h.2v.7l-.2-.1zM145.9 138.6v.6M155.6 138.9h.2v.6h-.2zM155.8 138.9v.6" fill="none" stroke="#000" stroke-width=".21"/>
<path d="M176.6 116.8l4.6 .2v.7l-4.7-.2z" fill-rule="evenodd" fill="#fff"/>
<path d="M176.6 116.8l4.6 .2v.7l-4.7-.2z" fill="none" stroke="#fff" stroke-width=".21"/>
<path d="M180.9 117v.6h.3v-.6zM176.6 116.8h.2v.7h-.3z" fill-rule="evenodd" fill="#fff"/>
<path d="M176.6 116.8h.2v.7h-.3zM176.6 116.8l-.1 .7M180.9 117h.3v.6h-.3zM181.2 117v.6" fill="none" stroke="#000" stroke-width=".21"/>
<path d="M175.4 117l4.6 .1v.7l-4.6-.1z" fill-rule="evenodd" fill="#fff"/>
<path d="M175.4 117l4.6 .1v.7l-4.6-.1z" fill="none" stroke="#fff" stroke-width=".21"/>
<path d="M179.8 117.1l-.1 .7h.3v-.7zM175.4 117h.3l-.1 .7h-.2z" fill-rule="evenodd" fill="#fff"/>
<path d="M175.4 117h.3l-.1 .7h-.2zM175.4 117v.7M179.8 117.1h.2v.7h-.3zM180 117.1v.7" fill="none" stroke="#000" stroke-width=".21"/>
<path d="M101.2 147.2h.6l-.1 5.7h-.6z" fill-rule="evenodd" fill="#fff"/>
<path d="M101.2 147.2h.6l-.1 5.7h-.6z" fill="none" stroke="#fff" stroke-width=".21"/>
<path d="M101.1 152.6v.3h.6v-.3zM101.2 147.2h.6v.4h-.6z" fill-rule="evenodd" fill="#fff"/>
<path d="M101.3 152.6h-.2v.3h.6v-.3h-.2M101.4 147.6h-.2v-.4h.6v.4h-.2" fill="none" stroke="#000" stroke-width=".21"/>
<path d="M101.3 152.5l.2 .1zM101.4 147.6h.2z" fill-rule="evenodd" fill="#fff"/>
<path d="M101.1 152.9h.6M101.2 147.2h.6M101.3 152.6h.2M101.4 147.6h.2M101.8 147.6a4.6 4.6 0 0 1 4 5.1" fill="none" stroke="#000" stroke-width=".21"/>
<path d="M101.7 152.3l4.1 .1v.3l-4.1-.1z" fill-rule="evenodd" fill="#fff"/>
<path d="M101.7 152.3l4.1 .1v.3l-4.1-.1z" fill="none" stroke="#000" stroke-width=".21"/>
<path d="M166.6 133.4l10 .3v.7l-10-.3z" fill-rule="evenodd" fill="#fff"/>
<path d="M166.6 133.4l10 .3v.7l-10-.3z" fill="none" stroke="#fff" stroke-width=".21"/>
<path d="M166.6 133.4v.7h.3v-.7zM176.4 133.7h.2v.7h-.3z" fill-rule="evenodd" fill="#fff"/>
<path d="M166.6 133.4h.3v.7h-.3zM166.6 133.4v.7M176.4 133.7h.2v.7h-.3zM176.6 133.7v.7" fill="none" stroke="#000" stroke-width=".21"/>
<path d="M106.7 137.5l5.7 .1v.7l-5.7-.1z" fill-rule="evenodd" fill="#fff"/>
<path d="M106.7 137.5l5.7 .1v.7l-5.7-.1z" fill="none" stroke="#fff" stroke-width=".21"/>
<path d="M112.1 137.7v.6h.3v-.6zM106.7 137.5h.3v.7h-.3z" fill-rule="evenodd" fill="#fff"/>
<path d="M107 137.8v-.3h-.3v.7h.3v-.2M112.1 137.9v-.2h.3v.6h-.3v-.1" fill="none" stroke="#000" stroke-width=".21"/>
<path d="M112 137.9l.1 .3zM107 137.8l.1 .2z" fill-rule="evenodd" fill="#fff"/>
<path d="M106.7 137.5v.7M107 137.8v.2M112.1 137.9v.3M112.2 131.4a5.7 5.7 0 0 0-5.2 6.1M112.4 137.7v.6" fill="none" stroke="#000" stroke-width=".21"/>
<path d="M112 131.4h.2l-.1 6.3-.2-.1z" fill-rule="evenodd" fill="#fff"/>
<path d="M112 131.4h.2l-.1 6.3-.2-.1z" fill="none" stroke="#000" stroke-width=".21"/>
<path d="M24.9 182l.7 .5 2.8 17-.4 .7z" fill-rule="evenodd" fill="#b3b3b3"/>
<path d="M24.9 182l3.1 18.2M25.6 182.5l2.8 17" fill="none" stroke="#000" stroke-width=".21"/>
<path d="M25.3 184.4l.6-.1 2.1 12.7-.6 .1z" fill-rule="evenodd" fill="#fff"/>
<path d="M25.3 184.4l.6-.1 2.1 12.7-.6 .1z" fill="none" stroke="#fff" stroke-width=".21"/>
<path d="M25.3 184.4l.1 .3 .5-.1v-.3zM27.4 196.8l.5-.2 .1 .4-.6 .1z" fill-rule="evenodd" fill="#fff"/>
<path d="M25.8 184.6h.1v-.3l-.6 .1 .1 .3h.2M27.8 196.7l.1-.1 .1 .4-.6 .1v-.3l.2-.1" fill="none" stroke="#000" stroke-width=".21"/>
<path d="M25.6 184.7h.2zM27.6 196.6l.2 .1z" fill-rule="evenodd" fill="#fff"/>
<path d="M20.5 185.9a5.2 5.2 0 0 0 5.9 4.8 6.2 6.2 0 0 0-3.9 7.3M25.8 184.6l-.2 .1M25.9 184.3l-.6 .1M27.8 196.7h-.2M28 197l-.6 .1" fill="none" stroke="#000" stroke-width=".21"/>
<path d="M22.4 197.7l4.9-1.2 .1 .3-4.9 1.2z" fill-rule="evenodd" fill="#fff"/>
<path d="M22.4 197.7l4.9-1.2 .1 .3-4.9 1.2z" fill="none" stroke="#000" stroke-width=".21"/>
<path d="M20.5 185.9l4.9-1.2v.3l-4.9 1.2z" fill-rule="evenodd" fill="#fff"/>
<g fill="none" stroke="#000" stroke-width=".21">
<path d="M20.5 185.9l4.9-1.2v.3l-4.9 1.2zM126 244.7v3.6M126 248.5v3.7M126 252.3v3.7M126 256.2v3.6M126.1 244.6h33.4M126.1 248.4h33.4M126.1 252.3h33.4M126.1 256.1h33.4M126.1 259.9h33.4M159.6 244.7v3.6M159.6 248.5v3.7"/>
<path d="M159.6 252.3v3.7M159.6 256.2v3.6M159.7 244.6h39.6M159.7 248.4h39.6M159.7 252.3h39.6M159.7 256.1h39.6M159.7 259.9h39.6M199.3 244.7v3.6M199.3 248.5v3.7M199.3 252.3v3.7M199.3 256.2v3.6M126 260v3.6"/>
<path d="M126 263.8v3.7M126 267.6v3.7M126 271.5v3.6M126.1 263.7h33.4M126.1 267.5h33.4M126.1 271.4h33.4M126.1 275.2h33.4M159.6 260v3.6M159.6 263.8v3.7M159.6 267.6v3.7M159.6 271.5v3.6M159.7 263.7h39.6"/>
<path d="M159.7 267.5h39.6M159.7 271.4h39.6M159.7 275.2h39.6M199.3 260v3.6M199.3 263.8v3.7M199.3 267.6v3.7M199.3 271.5v3.6"/>
</g>
<g fill="#000">
<path d="M125.9 244.5h.2v.2h-.2z" fill-rule="evenodd"/>
<path d="M125.9 244.5h.2v.2h-.2z" fill-rule="evenodd"/>
<path d="M125.9 248.3h.2v.2h-.2z" fill-rule="evenodd"/>
<path d="M125.9 252.2h.2v.1h-.2z" fill-rule="evenodd"/>
<path d="M125.9 256h.2v.2h-.2z" fill-rule="evenodd"/>
<path d="M159.5 244.5h.2v.2h-.2z" fill-rule="evenodd"/>
<path d="M159.5 248.3h.2v.2h-.2z" fill-rule="evenodd"/>
<path d="M159.5 252.2h.2v.1h-.2z" fill-rule="evenodd"/>
<path d="M159.5 256h.2v.2h-.2z" fill-rule="evenodd"/>
<path d="M199.3 244.5h.1v.2h-.1z" fill-rule="evenodd"/>
<path d="M199.3 244.5h.1v.2h-.1z" fill-rule="evenodd"/>
<path d="M199.3 248.3h.1v.2h-.1z" fill-rule="evenodd"/>
<path d="M199.3 252.2h.1v.1h-.1z" fill-rule="evenodd"/>
<path d="M199.3 256h.1v.2h-.1z" fill-rule="evenodd"/>
<path d="M125.9 259.8h.2v.2h-.2z" fill-rule="evenodd"/>
<path d="M125.9 263.6h.2v.2h-.2z" fill-rule="evenodd"/>
<path d="M125.9 267.5h.2v.1h-.2z" fill-rule="evenodd"/>
<path d="M125.9 271.3h.2v.2h-.2z" fill-rule="evenodd"/>
<path d="M125.9 275.1h.2v.2h-.2z" fill-rule="evenodd"/>
<path d="M125.9 275.1h.2v.2h-.2z" fill-rule="evenodd"/>
<path d="M159.5 259.8h.2v.2h-.2z" fill-rule="evenodd"/>
<path d="M159.5 263.6h.2v.2h-.2z" fill-rule="evenodd"/>
<path d="M159.5 267.5h.2v.1h-.2z" fill-rule="evenodd"/>
<path d="M159.5 271.3h.2v.2h-.2z" fill-rule="evenodd"/>
<path d="M159.5 275.1h.2v.2h-.2z" fill-rule="evenodd"/>
<path d="M199.3 259.8h.1v.2h-.1z" fill-rule="evenodd"/>
<path d="M199.3 263.6h.1v.2h-.1z" fill-rule="evenodd"/>
<path d="M199.3 267.5h.1v.1h-.1z" fill-rule="evenodd"/>
<path d="M199.3 271.3h.1v.2h-.1z" fill-rule="evenodd"/>
<path d="M199.3 275.1h.1v.2h-.1z" fill-rule="evenodd"/>
<path d="M199.3 275.1h.1v.2h-.1z" fill-rule="evenodd"/>
</g>
<g font-size="4.2">
<text x="79.7" y="16.9">EQUIPMENT LOCATIONS</text>
<text x="92.6" y="22.1">CCTV SYSTEM</text>
<text x="20.3" y="55.7">Lassana Flora Athurugiriya Warehouse CCTV Location Plan</text>
</g>
<text font-size="3.5" x="20.3" y="67.6">Ground Floor</text>
<g font-size="3.2">
<text x="31.8" y="37.7">Indoor Camera</text>
<text x="81.3" y="37.7">Outdoor Camera</text>
<text x="143.7" y="37.7">DVR / NVR</text>
<text x="183.6" y="37.7">Monitor</text>
<text x="127.9" y="247.6">Customer Name</text>
<text x="127.9" y="251.4">Drawing Title</text>
<text x="161.5" y="247.6">Lassana Flora</text>
<text x="161.5" y="251.5">CCTV</text>
<text x="127.9" y="255.2">Issue No</text>
<text x="161.5" y="255.3">RE/TE 63</text>
<text x="127.9" y="259">Issue Date</text>
<text x="127.9" y="262.9">Revision No</text>
<text x="161.5" y="259.1">13/10/2017</text>
<text x="127.9" y="266.7">Revision Date</text>
<text x="127.9" y="270.5">Created By</text>
<text x="127.9" y="274.4">Approved By</text>
<text x="161.5" y="270.6">Jenson</text>
<text x="161.5" y="274.4">Deemanth</text>
</g>
<g font-size="2.8">
<text x="17.1" y="285.4">Revision No</text>
<text x="35.5" y="285.4">: 01</text>
<text x="102.9" y="285.4">M3FORCE (PVT) LTD</text>
<text x="177.4" y="285.4">RE / TE / 63</text>
<text x="17.1" y="288.6">Revision Date : 13/10/2017</text>
<text x="177.5" y="288.6">Page 1 / 3</text>
</g>
</svg>
